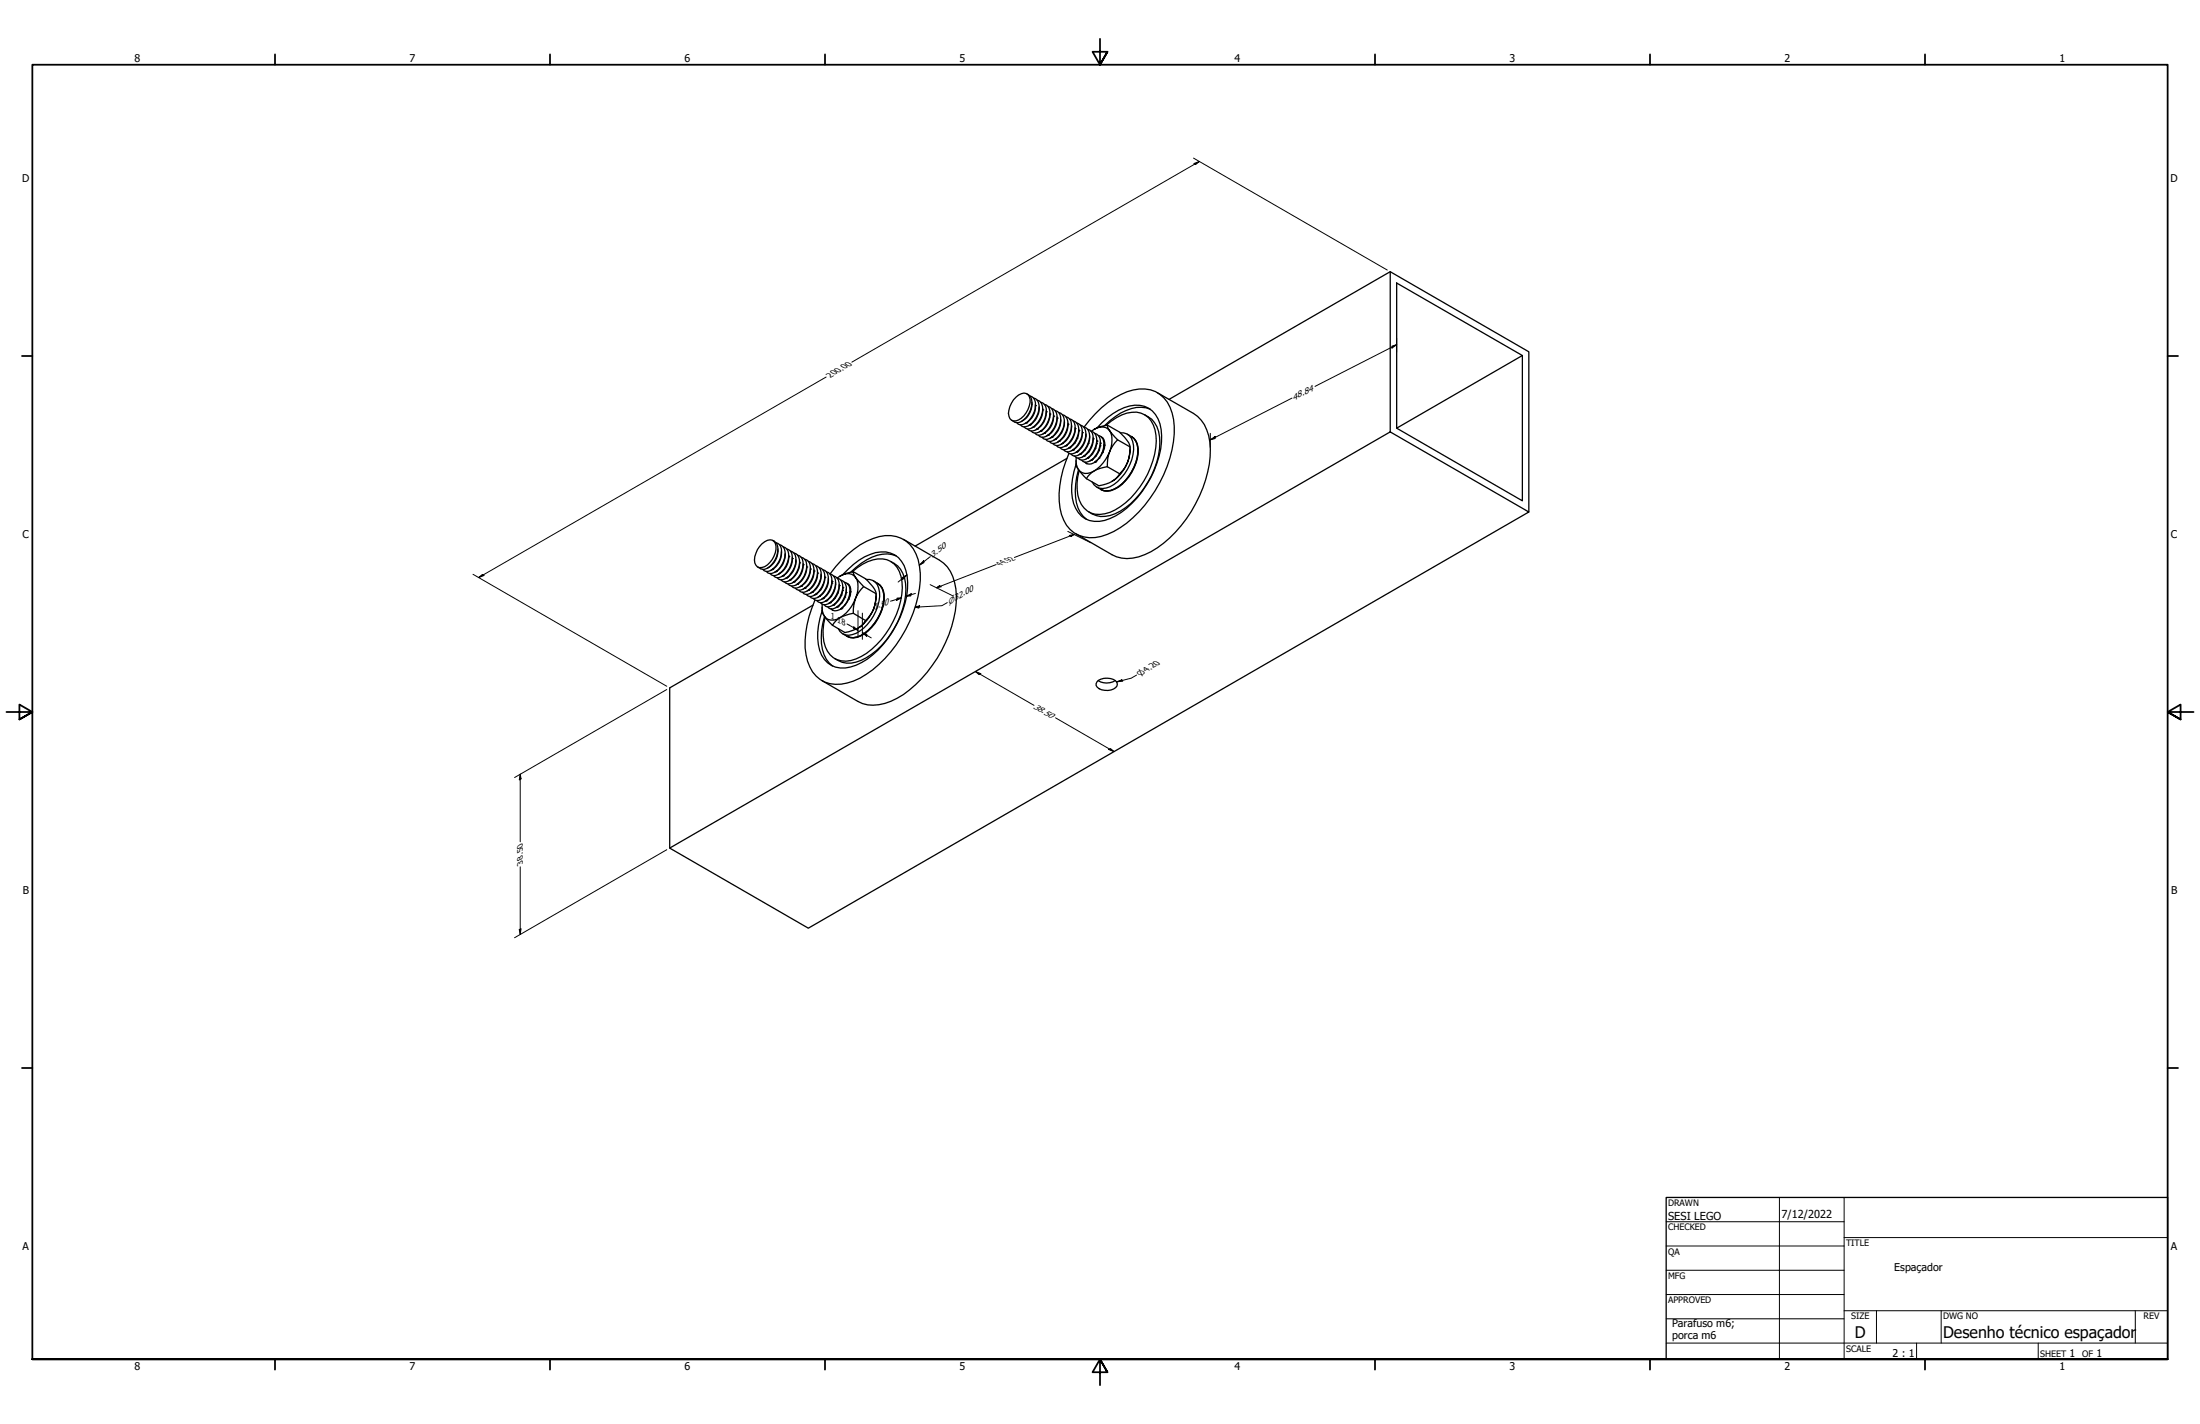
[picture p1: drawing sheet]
<svg xmlns="http://www.w3.org/2000/svg" width="864mm" height="559mm" viewBox="0 0 864 559" stroke-linecap="round" stroke-linejoin="round" font-family="sans-serif">
<g fill="none" stroke="#000" stroke-width=".51">
<path d="M545.7 106.6v62.9M548.3 111.1l49.3 28.4-49.3 28.5zM597.6 139.5v57l-49.3-28.5M398.8 155.8a3.7 3.7 0 0 1 4.7-.9 6 6 0 0 1-.7 7 4.9 4.9 0 0 1-5.7 3 5.2 5.2 0 0 1 0-6.7zM403.1 154.6a4.5 4.5 0 0 1 1.4 6.3 6.7 6.7 0 0 1-5.5 5l-.6-.2M404.3 155.4a3.1 3.1 0 0 1 2.2 3.8 8.5 8.5 0 0 1-5.3 7.5l-1.5-.3-.5-.5M405.1 157.9a7.9 7.9 0 0 1-4.2 7.5M405.7 156.2a3.7 3.7 0 0 1 2 5 7.3 7.3 0 0 1-5.9 6.3l-1.2-.8M406.5 158.8a7.6 7.6 0 0 1-4.1 7.4M407.1 157a3.7 3.7 0 0 1 2 5.1 8.6 8.6 0 0 1-5.1 6.2h-.8l-1.2-.8M407.9 159.6a7.7 7.7 0 0 1-4.1 7.4M408.5 157.9a3.5 3.5 0 0 1 2 4.9 8.1 8.1 0 0 1-5.1 6.3l-1.5-.3-.5-.5"/>
<path d="M410 158.7a2.95 2.95 0 0 1 2.1 3.7 8.3 8.3 0 0 1-5.3 7.5l-1.5-.2-.5-.5M411.4 159.4a3.7 3.7 0 0 1 2 5.1 7.3 7.3 0 0 1-6 6.3l-1.1-.8M454.3 154.1l14.2 8.1a15.3 15.3 0 0 1 6.6 14 49.8 49.8 0 0 1-23.2 40.3 16 16 0 0 1-15.4 1.2l-14.2-8.2M458.9 156.7l86.8-50.1 54.4 31.4v62.9M397.1 164.9l1.2 .8M402.8 165.9v.1M405.5 167.6h.1M409.3 160.4a7.7 7.7 0 0 1-4.1 7.4M410.7 161.2a7.7 7.7 0 0 1-4 7.5M411.2 170.9h.1M412.2 162.1a7.7 7.7 0 0 1-4.1 7.3M412.7 160.3a3.7 3.7 0 0 1 2.1 5 7.1 7.1 0 0 1-5.9 6.3l-1.2-.8"/>
<path d="M413.6 162.9a7.7 7.7 0 0 1-4.2 7.4M414.2 161.1a2.98 2.98 0 0 1 2.2 3.8 8.8 8.8 0 0 1-5.3 7.5l-1.5-.3-.5-.5M415 163.6a7.9 7.9 0 0 1-4.2 7.5M415.4 173.4h.1M415.6 161.9a3.7 3.7 0 0 1 2 5 7.3 7.3 0 0 1-5.9 6.3l-1.2-.8M416.4 164.5a7.5 7.5 0 0 1-4.1 7.4M416.9 174.1h.1M417 162.8a3.7 3.7 0 0 1 2 4.9 8.3 8.3 0 0 1-5.1 6.3l-.8 .1-1.2-.9M417.8 165.4a7.7 7.7 0 0 1-4.1 7.3M418.4 163.6a3 3 0 0 1 2.2 3.7 8.5 8.5 0 0 1-5.3 7.5l-1.5-.2-.5-.5M418.8 179.9l-59.6 34.4M419.2 166.1a7.8 7.8 0 0 1-4.1 7.4"/>
<path d="M419.6 177.9a36.6 36.6 0 0 0-2.9 24 12 12 0 0 0 15.5 8.6 36.6 36.6 0 0 0 19.3-15 47.8 47.8 0 0 0 9.4-28.1 15.3 15.3 0 0 0-7.3-13.7 15.8 15.8 0 0 0-13.7 1.2 41 41 0 0 0-14.4 12.7 3.7 3.7 0 0 1 2 5.1 7.3 7.3 0 0 1-5.9 6.2l-1.2-.8M419.9 164.4a2.95 2.95 0 0 1 2.1 3.7 8.5 8.5 0 0 1-5.3 7.5l-1.5-.2-.5-.5M420.6 166.9a8 8 0 0 1-4 7.5M421.3 165.2a3.7 3.7 0 0 1 2 5 7.3 7.3 0 0 1-6 6.3l-1.1-.8M422.1 167.8a7.8 7.8 0 0 1-4.1 7.3M422.5 179.6a6.8 6.8 0 0 0 .9 4.7M422.7 166a3.7 3.7 0 0 1 2 5 7.3 7.3 0 0 1-5.9 6.3l-1.2-.8M422.8 177.2v.1M423.5 168.5a7.7 7.7 0 0 1-4.2 7.5M424.1 166.8a3.7 3.7 0 0 1 2 5 7.3 7.3 0 0 1-5.9 6.3l-1.2-.8M424.9 169.4a7.9 7.9 0 0 1-4.1 7.4M425.3 179.1h.1"/>
<path d="M426.2 171.3h.1M426.3 170.2a7.8 7.8 0 0 1-4.1 7.4M426.9 168.5a3.6 3.6 0 0 1 2 4.9 8.3 8.3 0 0 1-5.1 6.3l-.8 .1-1.2-.9M427.7 171a7.9 7.9 0 0 1-4.2 7.4M428.4 175.1h.1M429.1 171.8a7.8 7.8 0 0 1-4.1 7.5M429.5 168.5l-1.2 .8a3.6 3.6 0 0 1 2 5 8.4 8.4 0 0 1-5.1 6.2l-1.5-.2-.5-.5M429.5 168.5l2.2-1 3-.7 .1 1 .8 1.2a4.4 4.4 0 0 0-6.1-.5zM429.8 170.1a3.7 3.7 0 0 1 1.9 5 7 7 0 0 1-5.9 6.3l-1.2-.8M430.5 172.7a8 8 0 0 1-4 7.4M430.6 168a24.2 24.2 0 0 1 14.9-9 9.7 9.7 0 0 1 10.3 9.6 37.2 37.2 0 0 1-11.4 28.8 20.8 20.8 0 0 1-14.8 7.2 9.2 9.2 0 0 1-8.2-7 25.3 25.3 0 0 1 1-15.4M431.2 170.9a3.4 3.4 0 0 1 2.1 4.5 9.1 9.1 0 0 1-3.7 6"/>
<path d="M432 173.5a8 8 0 0 1-4.1 7.4M432.2 171.3a4.5 4.5 0 0 1 .7 6.1 6.9 6.9 0 0 1-5.5 4.7l-.9-.2-.6-.5M432.6 171.7l.3 .1M433.4 174.2l-.5 3.5M434.2 166.9a16.7 16.7 0 0 1 12-5.2 8.3 8.3 0 0 1 7.2 7 29.2 29.2 0 0 1-5.9 22.4 25.6 25.6 0 0 1-13.8 10.5 8.4 8.4 0 0 1-10.6-7.3 21.2 21.2 0 0 1 .5-9.6M434.7 166.8a17.8 17.8 0 0 1 7.4 5.6l1 1.4a5.8 5.8 0 0 1 .3 4.8l-.7 2.7a14.1 14.1 0 0 0 .9-5.9l-4.9-2.8M435.6 169l3.1 3.6-1.8 2.2-1.3 2.4a9.7 9.7 0 0 0 0-8.2zM439.7 169.9a4.7 4.7 0 0 1 5.2 4.9 18.2 18.2 0 0 1-9.2 16.2 4.8 4.8 0 0 1-6.9-1.8M442.5 170.4l1.7 .9M444.2 171.3a7.3 7.3 0 0 1 2.2 8.2 18 18 0 0 1-10.4 13h-2.7l-1.1-.4M444.2 171.3a6.2 6.2 0 0 1 2.6 6.5 17.6 17.6 0 0 1-10.7 14.7 4.4 4.4 0 0 1-3.9-.4M449.3 162.8a10.5 10.5 0 0 1 6 10.8 34.5 34.5 0 0 1-15.6 27 11 11 0 0 1-12.3 .3"/>
<path d="M451.5 160.6a13 13 0 0 0-11.6 1.5l-4.2 3-2.1 1.9M422.4 180.8v1.2a11.2 11.2 0 0 0 4.1 5.8M423.4 184.3a22.6 22.6 0 0 0 .7 16.8l1.1 1.5 1.4 1.2M426 181.4l.7 .6M426.5 187.8l4.9 2.8 2.8-.7 2.3-1M428.2 180.7h.1M430.5 191.1l1.7 1M434.7 183.1a10.5 10.5 0 0 0-8.2 4.7M434.7 183.1a14.2 14.2 0 0 1 .9-5.9 13.4 13.4 0 0 1-8.6 8.5 3.6 3.6 0 0 1-3.6-1.4M434.7 183.1l4.8 2.8M442.7 181.3a15.2 15.2 0 0 1-6.2 7.6l1.8-1.3 1.2-1.7a12.1 12.1 0 0 0 3.2-4.6zM299.1 213.4a3.6 3.6 0 0 1 4.7-.9 6.3 6.3 0 0 1-.7 7 6.1 6.1 0 0 1-5 3.3 3.1 3.1 0 0 1-1.8-4.4 9.6 9.6 0 0 1 2.8-5z"/>
<path d="M303.4 212.1a3.9 3.9 0 0 1 1.7 5.3 8.2 8.2 0 0 1-5.1 6.1l-1.4-.3-1.2-.7M304.6 213a3.6 3.6 0 0 1 2 5 8.5 8.5 0 0 1-5.1 6.2l-1.5-.2-.5-.5M305.4 215.5a7.8 7.8 0 0 1-4.2 7.4M306 213.7a3.7 3.7 0 0 1 2 5.1 7.1 7.1 0 0 1-5.9 6.2l-1.2-.7M306.8 216.3a7.7 7.7 0 0 1-4.1 7.5M307.4 214.6a3.7 3.7 0 0 1 2 5 7.3 7.3 0 0 1-5.9 6.3l-1.2-.8M308.2 217.6h.1M308.2 217.2a7.5 7.5 0 0 1-4.1 7.3M308.8 215.4a3.6 3.6 0 0 1 2 5 7.1 7.1 0 0 1-5.9 6.3l-1.2-.8M309.6 217.9a7.8 7.8 0 0 1-4.1 7.5M310.3 216.2a2.98 2.98 0 0 1 2.1 3.8 8.8 8.8 0 0 1-5.3 7.5l-1.5-.2-.5-.6M311 218.8a7.9 7.9 0 0 1-4.1 7.5"/>
<path d="M311.7 217a3.7 3.7 0 0 1 2 5.1 7.3 7.3 0 0 1-6 6.2l-1.1-.8M312.4 219.6a7.5 7.5 0 0 1-4 7.4M313.1 217.9a3.6 3.6 0 0 1 2 4.9 8.3 8.3 0 0 1-5.2 6.3l-1.4-.2-.5-.6M314.5 218.7a3 3 0 0 1 2.2 3.7 8.5 8.5 0 0 1-5.4 7.5l-1.4-.2-.5-.5M315.9 219.5a3.7 3.7 0 0 1 2 5 7.3 7.3 0 0 1-5.9 6.3l-1.2-.8M351.9 218.2a13 13 0 0 0-11.7 1.5l-2.1 1.3-4.2 3.5M354.6 211.6l14.2 8.2a14.4 14.4 0 0 1 6.4 11.3 46.5 46.5 0 0 1-11.3 32.7 36.8 36.8 0 0 1-16.6 12.2 13.8 13.8 0 0 1-10.5-.7l-14.2-8.2M305.8 225.2h.1M306.1 225h.1M310.1 227.6h.1M311.5 228.5h.1M312.4 220v.1"/>
<path d="M313.9 220.4a7.7 7.7 0 0 1-4.1 7.4M315.3 221.2a7.8 7.8 0 0 1-4.2 7.5M316.7 222.1a8 8 0 0 1-4.1 7.4M317.2 231.7h.1M317.3 220.3a3.7 3.7 0 0 1 2 5 7.3 7.3 0 0 1-5.9 6.3l-1.2-.8M318.1 222.9a8 8 0 0 1-4.1 7.4M318.7 221.1a3.7 3.7 0 0 1 2 5 7.3 7.3 0 0 1-5.9 6.3l-1.2-.8M319.1 237.5l-56.2 32.4v62.9M319.5 223.6a7.8 7.8 0 0 1-4.2 7.5M320.2 221.9a3.1 3.1 0 0 1 2.1 3.8 8.7 8.7 0 0 1-5.3 7.5l-1.5-.2-.5-.6M320.9 224.5a7.8 7.8 0 0 1-4 7.4M321.4 234.1v.1"/>
<path d="M321.6 222.8a3.7 3.7 0 0 1 2 5 7.3 7.3 0 0 1-6 6.3l-1.2-.9M322.3 225.4a7.8 7.8 0 0 1-4 7.3M322.7 238.3a7.1 7.1 0 0 0 3.1 6l1 1.1M322.8 237.1a7 7 0 0 0 .9 4.8M323 223.6a3.6 3.6 0 0 1 2 5 8.4 8.4 0 0 1-5.2 6.2l-1.4-.2-.5-.5M323 229.5v.1M323.8 226.1a7.6 7.6 0 0 1-4.2 7.5M324.4 224.4a3.6 3.6 0 0 1 2 5 8.4 8.4 0 0 1-5.2 6.2l-1.4-.2-.5-.5M325.2 226.9a7.9 7.9 0 0 1-4.1 7.5M325.6 236.6h.1M325.8 225.2a3.2 3.2 0 0 1 2.2 3.8 8.3 8.3 0 0 1-5.3 7.5l-1.5-.3-.5-.5M325.8 225.2a36.8 36.8 0 0 1 19.3-14.6 12.1 12.1 0 0 1 15.3 9 37.3 37.3 0 0 1-3.3 24.2 45.6 45.6 0 0 1-22.1 23.5 13.5 13.5 0 0 1-14.6-2 19.6 19.6 0 0 1-4.1-17 45.6 45.6 0 0 1 3.6-12.8"/>
<path d="M326.3 239l.7 .5M326.6 227.8a7.6 7.6 0 0 1-4.1 7.3M327.2 226a3.7 3.7 0 0 1 2 5 7.3 7.3 0 0 1-5.9 6.3l-1.2-.8M327.4 231.5h.1M327.6 237h.1M328 228.6a7.9 7.9 0 0 1-4.2 7.4M328.9 235.6v.1M329.4 229.4a7.9 7.9 0 0 1-4.1 7.5M329.8 226.1l-1.2 .7a3.7 3.7 0 0 1 2 5 7.3 7.3 0 0 1-5.9 6.3l-1.2-.8M329.8 226.1l2.2-1.1 3-.7 .9 2.3a4.3 4.3 0 0 0-6.1-.5zM330.1 227.6a3.7 3.7 0 0 1 1.9 5.1 7.3 7.3 0 0 1-5.9 6.3l-1.2-.9M330.8 230.3a7.8 7.8 0 0 1-4 7.3"/>
<path d="M330.8 225.5a24.2 24.2 0 0 1 15-8.9 9 9 0 0 1 9.8 7.3 29.5 29.5 0 0 1-3.7 21.2 34 34 0 0 1-15.9 15.9 10.3 10.3 0 0 1-12.4-2.2 18.8 18.8 0 0 1-1.7-16.2l.8-2.8M331.5 228.5a3.4 3.4 0 0 1 2.1 4.5 9.5 9.5 0 0 1-3.7 6M331.7 237.3v.1M332.2 231.1a7.8 7.8 0 0 1-4 7.3M332.5 228.9a4.5 4.5 0 0 1 .7 6.1 7.2 7.2 0 0 1-5.5 4.7l-1.5-.7M332.9 229.3l.3 .1M333.7 231.8l-.1 2.1-.5 1.3M334.5 224.4a16.7 16.7 0 0 1 12-5.1 8.2 8.2 0 0 1 7.2 7 29.1 29.1 0 0 1-6 22.4 26 26 0 0 1-13.7 10.5 8.4 8.4 0 0 1-10.6-7.4 21.2 21.2 0 0 1 .5-9.6M335 224.3a17.8 17.8 0 0 1 7.4 5.6l1 1.5a5.5 5.5 0 0 1 .3 4.7l-.7 2.8a14.5 14.5 0 0 0 .9-5.9l-4.9-2.8M335.9 226.6l3.1 3.6-1.8 2.1-1.3 2.5a9 9 0 0 0 0-8.2zM340 227.4a4.7 4.7 0 0 1 5.2 4.9 17.5 17.5 0 0 1-10.7 16.7 4.4 4.4 0 0 1-5.4-2.3M342.8 227.9l1.7 1"/>
<path d="M343 238.9a16 16 0 0 1-6.2 7.6 22.1 22.1 0 0 0 5.6-6.3zM344.5 228.9a7.3 7.3 0 0 1 2.2 8.2 18 18 0 0 1-10.4 12.9l-1.4 .3-2.4-.6M344.5 228.9a6 6 0 0 1 2.6 6.4 17.6 17.6 0 0 1-10.7 14.8 5 5 0 0 1-3.9-.4M349.6 220.3a10.3 10.3 0 0 1 6 10.9 34.5 34.5 0 0 1-15.6 26.9 10.8 10.8 0 0 1-12.3 .3M323.7 241.9a22.7 22.7 0 0 0 .7 16.8l2.4 2.7M326.8 245.4l4.9 2.8 5.1-1.7M330.8 248.7l1.7 1M335 240.7a10.5 10.5 0 0 0-8.2 4.7M335 240.7l.2-3.1 .7-2.8a13.1 13.1 0 0 1-8.6 8.5 3.5 3.5 0 0 1-3.6-1.4M335 240.7l4.8 2.8M430.6 267.6a5.8 5.8 0 0 1 7.8 .1 1.92 1.92 0 0 1-1.3 2.7 5.7 5.7 0 0 1-6.8-1.4zM431.1 267.1a6.3 6.3 0 0 0 6.7 0"/>
<path d="M262.9 332.8l282.8-163.3 54.4 31.4-282.8 163.3z"/>
</g>
<g fill="#000">
<circle cx="406.5" cy="159.2" r=".25"/>
<circle cx="403" cy="165.9" r=".25"/>
<circle cx="404.2" cy="166.8" r=".25"/>
<circle cx="404.4" cy="166.6" r=".25"/>
<circle cx="405.8" cy="167.4" r=".25"/>
<circle cx="407" cy="168.4" r=".25"/>
<circle cx="407.2" cy="168.3" r=".25"/>
<circle cx="408.4" cy="169.2" r=".25"/>
<circle cx="408.6" cy="169.1" r=".25"/>
<circle cx="409.3" cy="160.8" r=".25"/>
<circle cx="409.8" cy="170.1" r=".25"/>
<circle cx="410" cy="169.9" r=".25"/>
<circle cx="410.7" cy="161.6" r=".25"/>
<circle cx="411.4" cy="170.8" r=".25"/>
<circle cx="412.1" cy="162.5" r=".25"/>
<circle cx="412.7" cy="171.6" r=".25"/>
<circle cx="412.9" cy="171.6" r=".25"/>
<circle cx="413.6" cy="163.3" r=".25"/>
<circle cx="414.1" cy="172.5" r=".25"/>
<circle cx="414.3" cy="172.3" r=".25"/>
<circle cx="415" cy="164.1" r=".25"/>
<circle cx="415.7" cy="173.2" r=".25"/>
<circle cx="417.1" cy="174" r=".25"/>
<circle cx="418.3" cy="174.9" r=".25"/>
<circle cx="418.5" cy="174.8" r=".25"/>
<circle cx="419.2" cy="166.5" r=".25"/>
<circle cx="419.7" cy="175.8" r=".25"/>
<circle cx="419.9" cy="175.6" r=".25"/>
<circle cx="421.1" cy="176.6" r=".25"/>
<circle cx="421.3" cy="176.5" r=".25"/>
<circle cx="421.6" cy="173.9" r=".25"/>
<circle cx="422" cy="168.2" r=".25"/>
<circle cx="422.6" cy="177.4" r=".25"/>
<circle cx="422.7" cy="172" r=".25"/>
<circle cx="422.8" cy="177.3" r=".25"/>
<circle cx="423" cy="177" r=".25"/>
<circle cx="423.5" cy="169" r=".25"/>
<circle cx="423.9" cy="178.2" r=".25"/>
<circle cx="424.2" cy="178.1" r=".25"/>
<circle cx="424.9" cy="169.8" r=".25"/>
<circle cx="425.6" cy="178.9" r=".25"/>
<circle cx="425.7" cy="176.5" r=".25"/>
<circle cx="426.8" cy="179.8" r=".25"/>
<circle cx="427" cy="179.7" r=".25"/>
<circle cx="427.2" cy="173.9" r=".25"/>
<circle cx="427.2" cy="177.3" r=".25"/>
<circle cx="427.3" cy="179.5" r=".25"/>
<circle cx="428.6" cy="178.1" r=".25"/>
<circle cx="429.1" cy="172.2" r=".25"/>
<circle cx="429.8" cy="175.9" r=".25"/>
<circle cx="430" cy="178.9" r=".25"/>
<circle cx="430.4" cy="174.1" r=".25"/>
<circle cx="430.5" cy="173.1" r=".25"/>
<circle cx="431.2" cy="176.8" r=".25"/>
<circle cx="431.4" cy="179.8" r=".25"/>
<circle cx="431.8" cy="174.9" r=".25"/>
<circle cx="431.9" cy="173.9" r=".25"/>
<circle cx="432.6" cy="177.5" r=".25"/>
<circle cx="433.2" cy="175.8" r=".25"/>
<circle cx="433.3" cy="174.7" r=".25"/>
<circle cx="428.4" cy="180.5" r=".25"/>
<circle cx="428.8" cy="180.3" r=".25"/>
<circle cx="429.8" cy="181.4" r=".25"/>
<circle cx="430.1" cy="181" r=".25"/>
<circle cx="309.6" cy="218.4" r=".25"/>
<circle cx="311" cy="219.2" r=".25"/>
<circle cx="303.1" cy="223.5" r=".25"/>
<circle cx="303.3" cy="223.4" r=".25"/>
<circle cx="304.5" cy="224.3" r=".25"/>
<circle cx="304.7" cy="224.2" r=".25"/>
<circle cx="307.3" cy="226" r=".25"/>
<circle cx="307.5" cy="225.9" r=".25"/>
<circle cx="308.7" cy="226.8" r=".25"/>
<circle cx="308.9" cy="226.6" r=".25"/>
<circle cx="310.3" cy="227.5" r=".25"/>
<circle cx="311.7" cy="228.3" r=".25"/>
<circle cx="313" cy="229.2" r=".25"/>
<circle cx="313.1" cy="229.1" r=".25"/>
<circle cx="313.9" cy="220.9" r=".25"/>
<circle cx="314.4" cy="230.1" r=".25"/>
<circle cx="314.6" cy="229.9" r=".25"/>
<circle cx="315.3" cy="221.6" r=".25"/>
<circle cx="315.7" cy="230.9" r=".25"/>
<circle cx="316" cy="230.8" r=".25"/>
<circle cx="316.7" cy="222.5" r=".25"/>
<circle cx="317.4" cy="231.6" r=".25"/>
<circle cx="318.1" cy="223.3" r=".25"/>
<circle cx="318.6" cy="232.5" r=".25"/>
<circle cx="318.8" cy="232.3" r=".25"/>
<circle cx="319.5" cy="224.1" r=".25"/>
<circle cx="320" cy="233.4" r=".25"/>
<circle cx="320.2" cy="233.2" r=".25"/>
<circle cx="320.9" cy="224.9" r=".25"/>
<circle cx="321.6" cy="234" r=".25"/>
<circle cx="321.9" cy="231.5" r=".25"/>
<circle cx="322.9" cy="235" r=".25"/>
<circle cx="323" cy="234.8" r=".25"/>
<circle cx="323.3" cy="234.6" r=".25"/>
<circle cx="323.8" cy="226.6" r=".25"/>
<circle cx="324.2" cy="235.8" r=".25"/>
<circle cx="324.5" cy="235.6" r=".25"/>
<circle cx="325.9" cy="236.5" r=".25"/>
<circle cx="326" cy="234.1" r=".25"/>
<circle cx="326.5" cy="228.9" r=".25"/>
<circle cx="326.6" cy="228.2" r=".25"/>
<circle cx="327.2" cy="237.4" r=".25"/>
<circle cx="327.3" cy="237.3" r=".25"/>
<circle cx="327.4" cy="234.9" r=".25"/>
<circle cx="328.5" cy="238.3" r=".25"/>
<circle cx="328.7" cy="232.7" r=".25"/>
<circle cx="328.7" cy="238.1" r=".25"/>
<circle cx="329.1" cy="237.8" r=".25"/>
<circle cx="329.4" cy="229.8" r=".25"/>
<circle cx="330.1" cy="233.5" r=".25"/>
<circle cx="330.1" cy="238.9" r=".25"/>
<circle cx="330.3" cy="236.5" r=".25"/>
<circle cx="330.5" cy="238.6" r=".25"/>
<circle cx="330.7" cy="231.7" r=".25"/>
<circle cx="330.8" cy="230.6" r=".25"/>
<circle cx="331.5" cy="234.3" r=".25"/>
<circle cx="332.1" cy="232.5" r=".25"/>
<circle cx="332.9" cy="235.1" r=".25"/>
<circle cx="333.5" cy="233.4" r=".25"/>
<circle cx="333.6" cy="232.3" r=".25"/>
<circle cx="333.6" cy="232.2" r=".25"/>
</g>
<!-- layer: Border (ANSI) -->
<g fill="none" stroke="#000" stroke-width=".7">
<path d="M431.8 15.2v10.2l-2.9-5.1h5.8l-2.9 5.1 2.9-5.1M107.9 21.3v4.1M215.9 21.3v4.1M323.8 21.3v4.1M539.8 21.3v4.1M647.7 21.3v4.1M755.6 21.3v4.1M8.6 139.7h4.1M850.9 139.7h4.1M2.5 279.4h10.2l-5.1-2.9v5.8l5.1-2.9-5.1 2.9M861.1 279.4h-10.2l5.1-2.9v5.8l-5.1-2.9 5.1 2.9M8.6 419.1h4.1"/>
<path d="M850.9 419.1h4.1M12.7 533.4v-508h838.2v508h-838.2h838.2M107.9 533.4v4.1M215.9 533.4v4.1M323.8 533.4v4.1M434.7 538.5l-2.9-5.1 2.9 5.1h-5.8l2.9-5.1v10.2M539.8 533.4v4.1M647.7 533.4v4.1M755.6 533.4v4.1"/>
</g>
<!-- layer: Title (ANSI) -->
<g fill="none" stroke="#000" stroke-width=".39">
<path d="M654 479.4h69.9M698.5 469.9v63.5M723.9 469.9v63.5M654 488.9h69.9M654 498.5h69.9M723.9 485.6h127M654 508h69.9M654 517.5h69.9M723.9 514.3h127M736.6 514.3v12.7M762 514.3v12.7M838.2 514.3v12.7"/>
<path d="M654 527h196.9M752.3 527v6.4M800.1 527v6.4"/>
</g>
<path d="M654 469.9h196.9v63.5h-196.9z" fill="none" stroke="#000" stroke-width=".51"/>
<g fill="none" stroke="#000" stroke-width=".39">
<path d="M468.5 62l76.1 44M468.6 64.2l2.2-.8-1.5 1.2zM470.8 63.4l-136.4 78.7M546.4 135.8l1.9-.5-1.9 1.3zM548.3 135.3l-32.1 16.3M548.3 132.7v5.5M324.3 148l-136.4 78.6M507.2 156.2l-32.1 16.4M475.1 172.6l1.9-1.3v.8zM475.1 170.1v5.5M365.2 218.4l-4.3 3.4M419.2 208.5l9 4.5"/>
<path d="M419.7 210.1l1.9-.4-1.1 .8zM421.6 209.7l-23.4 9.1M185.7 225.4l76 43.9M187.9 226.6l1.5-1.2 .7 .4zM336.8 239.6v10.3M352.2 234.7l1.6-.1-1.8 1zM353.8 234.6l-4.2 1.3M354.2 226.6l1.8-1-1.7 1.8zM355.9 233.9l1.8-.9-.2 .9zM356 225.6l-3.4 2.8M359.2 238.3l1.8-.6-.3 .9zM359.3 232.9l-3.4 1"/>
<path d="M362.6 220l.1 .8-1.8 1zM365.1 229.4l9 4.5M367.6 230.6l1.1-.7 .8 .4zM371.9 236.5l-2.1 1.2-10.6 .6M391 221.6l-23.4 9M332.5 244.9l4.3 2.4M335.1 245.9l1.7 1.4-1.7-.6zM338.5 248.3l1.7 .6v.8zM338.5 248.3l3.5 2M338.5 240.6v10.3M261.7 270.6l-59.7 34.5M382.9 263.5l2.1 .9-.7 .3z"/>
<path d="M382.9 263.5l23 13.3M438.3 267.6l2.1-.8 .4 .5zM446.2 264.9l-2.1 1.2-5.8 1.5M414.3 281.7l23 13.3M435.2 294.1l.7-.3 1.4 1.2zM204.2 303.8l.3 1.8-.7 .5zM204.2 303.8v26.5M261.7 333.4l-59.7 34.6M204.2 340.2v26.4M203.8 364.8l.7-.4-.3 2.2z"/>
</g>
<g fill="#000">
<path d="M468.6 64.2l2.2-.8-1.5 1.2z" fill-rule="evenodd"/>
<path d="M546.4 135.8l1.9-.5-1.9 1.3z" fill-rule="evenodd"/>
<path d="M475.1 172.6l1.9-1.3v.8z" fill-rule="evenodd"/>
<path d="M419.7 210.1l1.9-.4-1.1 .8z" fill-rule="evenodd"/>
<path d="M187.9 226.6l1.5-1.2 .7 .4z" fill-rule="evenodd"/>
<path d="M352.2 234.7l1.6-.1-1.8 1z" fill-rule="evenodd"/>
<path d="M354.2 226.6l1.8-1-1.7 1.8z" fill-rule="evenodd"/>
<path d="M355.9 233.9l1.8-.9-.2 .9z" fill-rule="evenodd"/>
<path d="M359.2 238.3l1.8-.6-.3 .9z" fill-rule="evenodd"/>
<path d="M362.6 220l.1 .8-1.8 1z" fill-rule="evenodd"/>
<path d="M367.6 230.6l1.1-.7 .8 .4z" fill-rule="evenodd"/>
<path d="M335.1 245.9l1.7 1.4-1.7-.6z" fill-rule="evenodd"/>
<path d="M338.5 248.3l1.7 .6v.8z" fill-rule="evenodd"/>
<path d="M382.9 263.5l2.1 .9-.7 .3z" fill-rule="evenodd"/>
<path d="M438.3 267.6l2.1-.8 .4 .5z" fill-rule="evenodd"/>
<path d="M435.2 294.1l.7-.3 1.4 1.2z" fill-rule="evenodd"/>
<path d="M204.2 303.8l.3 1.8-.7 .5z" fill-rule="evenodd"/>
<path d="M203.8 364.8l.7-.4-.3 2.2z" fill-rule="evenodd"/>
</g>
<g font-size="6.3">
<text x="728.1" y="524.9">D</text>
<text x="762.8" y="525">Desenho técnico espaçador</text>
</g>
<g font-size="4.3">
<text x="654.8" y="478.6">SESI LEGO</text>
<text x="699.3" y="478">7/12/2022</text>
</g>
<g font-size="4.2">
<text x="52.8" y="24.4">8</text>
<text x="160.8" y="24.4">7</text>
<text x="268.7" y="24.4">6</text>
<text x="376.7" y="24.4">5</text>
<text x="484.6" y="24.4">4</text>
<text x="592.6" y="24.4">3</text>
<text x="700.5" y="24.4">2</text>
<text x="808.5" y="24.4">1</text>
<text x="8.8" y="71.4">D</text>
<text x="852" y="71.4">D</text>
<text x="8.9" y="211.1">C</text>
<text x="852.2" y="211.1">C</text>
<text x="9" y="350.8">B</text>
<text x="852.2" y="350.8">B</text>
<text x="8.9" y="490.5">A</text>
<text x="852.2" y="490.5">A</text>
<text x="743.6" y="498.6">Espaçador</text>
<text x="656.4" y="520.6">Parafuso m6;</text>
<text x="656.4" y="525.6">porca m6</text>
<text x="742.9" y="532.6">2 : 1</text>
<text x="812.4" y="532.6">1</text>
<text x="823" y="532.6">1</text>
<text x="52.8" y="537.5">8</text>
<text x="160.8" y="537.5">7</text>
<text x="268.7" y="537.5">6</text>
<text x="376.7" y="537.5">5</text>
<text x="484.6" y="537.5">4</text>
<text x="592.6" y="537.5">3</text>
<text x="700.5" y="537.5">2</text>
<text x="808.5" y="537.5">1</text>
</g>
<text font-size="3.7" x="343.2" y="239.2" transform="rotate(-17 343.2 239.2)">1.50</text>
<text font-size="3.6" x="392.7" y="222" transform="rotate(-21 392.7 222)">44.92</text>
<g font-size="3.5">
<text x="654.8" y="473.2">DRAWN</text>
<text x="654.8" y="482.8">CHECKED</text>
<text x="724.7" y="488.9">TITLE</text>
<text x="654.8" y="492.3">QA</text>
<text x="654.8" y="501.8">MFG</text>
<text x="654.8" y="511.4">APPROVED</text>
<text x="726.7" y="517.7">SIZE</text>
<text x="762.8" y="517.7">DWG NO</text>
<text x="841.4" y="517.7">REV</text>
<text x="724.7" y="530.4">SCALE</text>
<text x="800.9" y="532.6">SHEET</text>
<text x="817.4" y="532.6">OF</text>
</g>
<g font-size="3.4">
<text x="325.9" y="148.2" transform="rotate(-30 325.9 148.2)">200.00</text>
<text x="507.8" y="157.2" transform="rotate(-27 507.8 157.2)">48.84</text>
<text x="326.2" y="242.4" transform="rotate(30 326.2 242.4)">1.18</text>
<text x="405.4" y="277.7" transform="rotate(30 405.4 277.7)">38.50</text>
<text x="205.3" y="338.9" transform="rotate(-90 205.3 338.9)">38.50</text>
</g>
<g font-size="3.2">
<text x="372.4" y="237.4" transform="rotate(-30 372.4 237.4)">⌀32.00</text>
<text x="447.7" y="265.2" transform="rotate(-30 447.7 265.2)">⌀4.20</text>
</g>
<text font-size="3.1" x="365.9" y="219.1" transform="rotate(-38 365.9 219.1)">3.50</text>
</svg>
